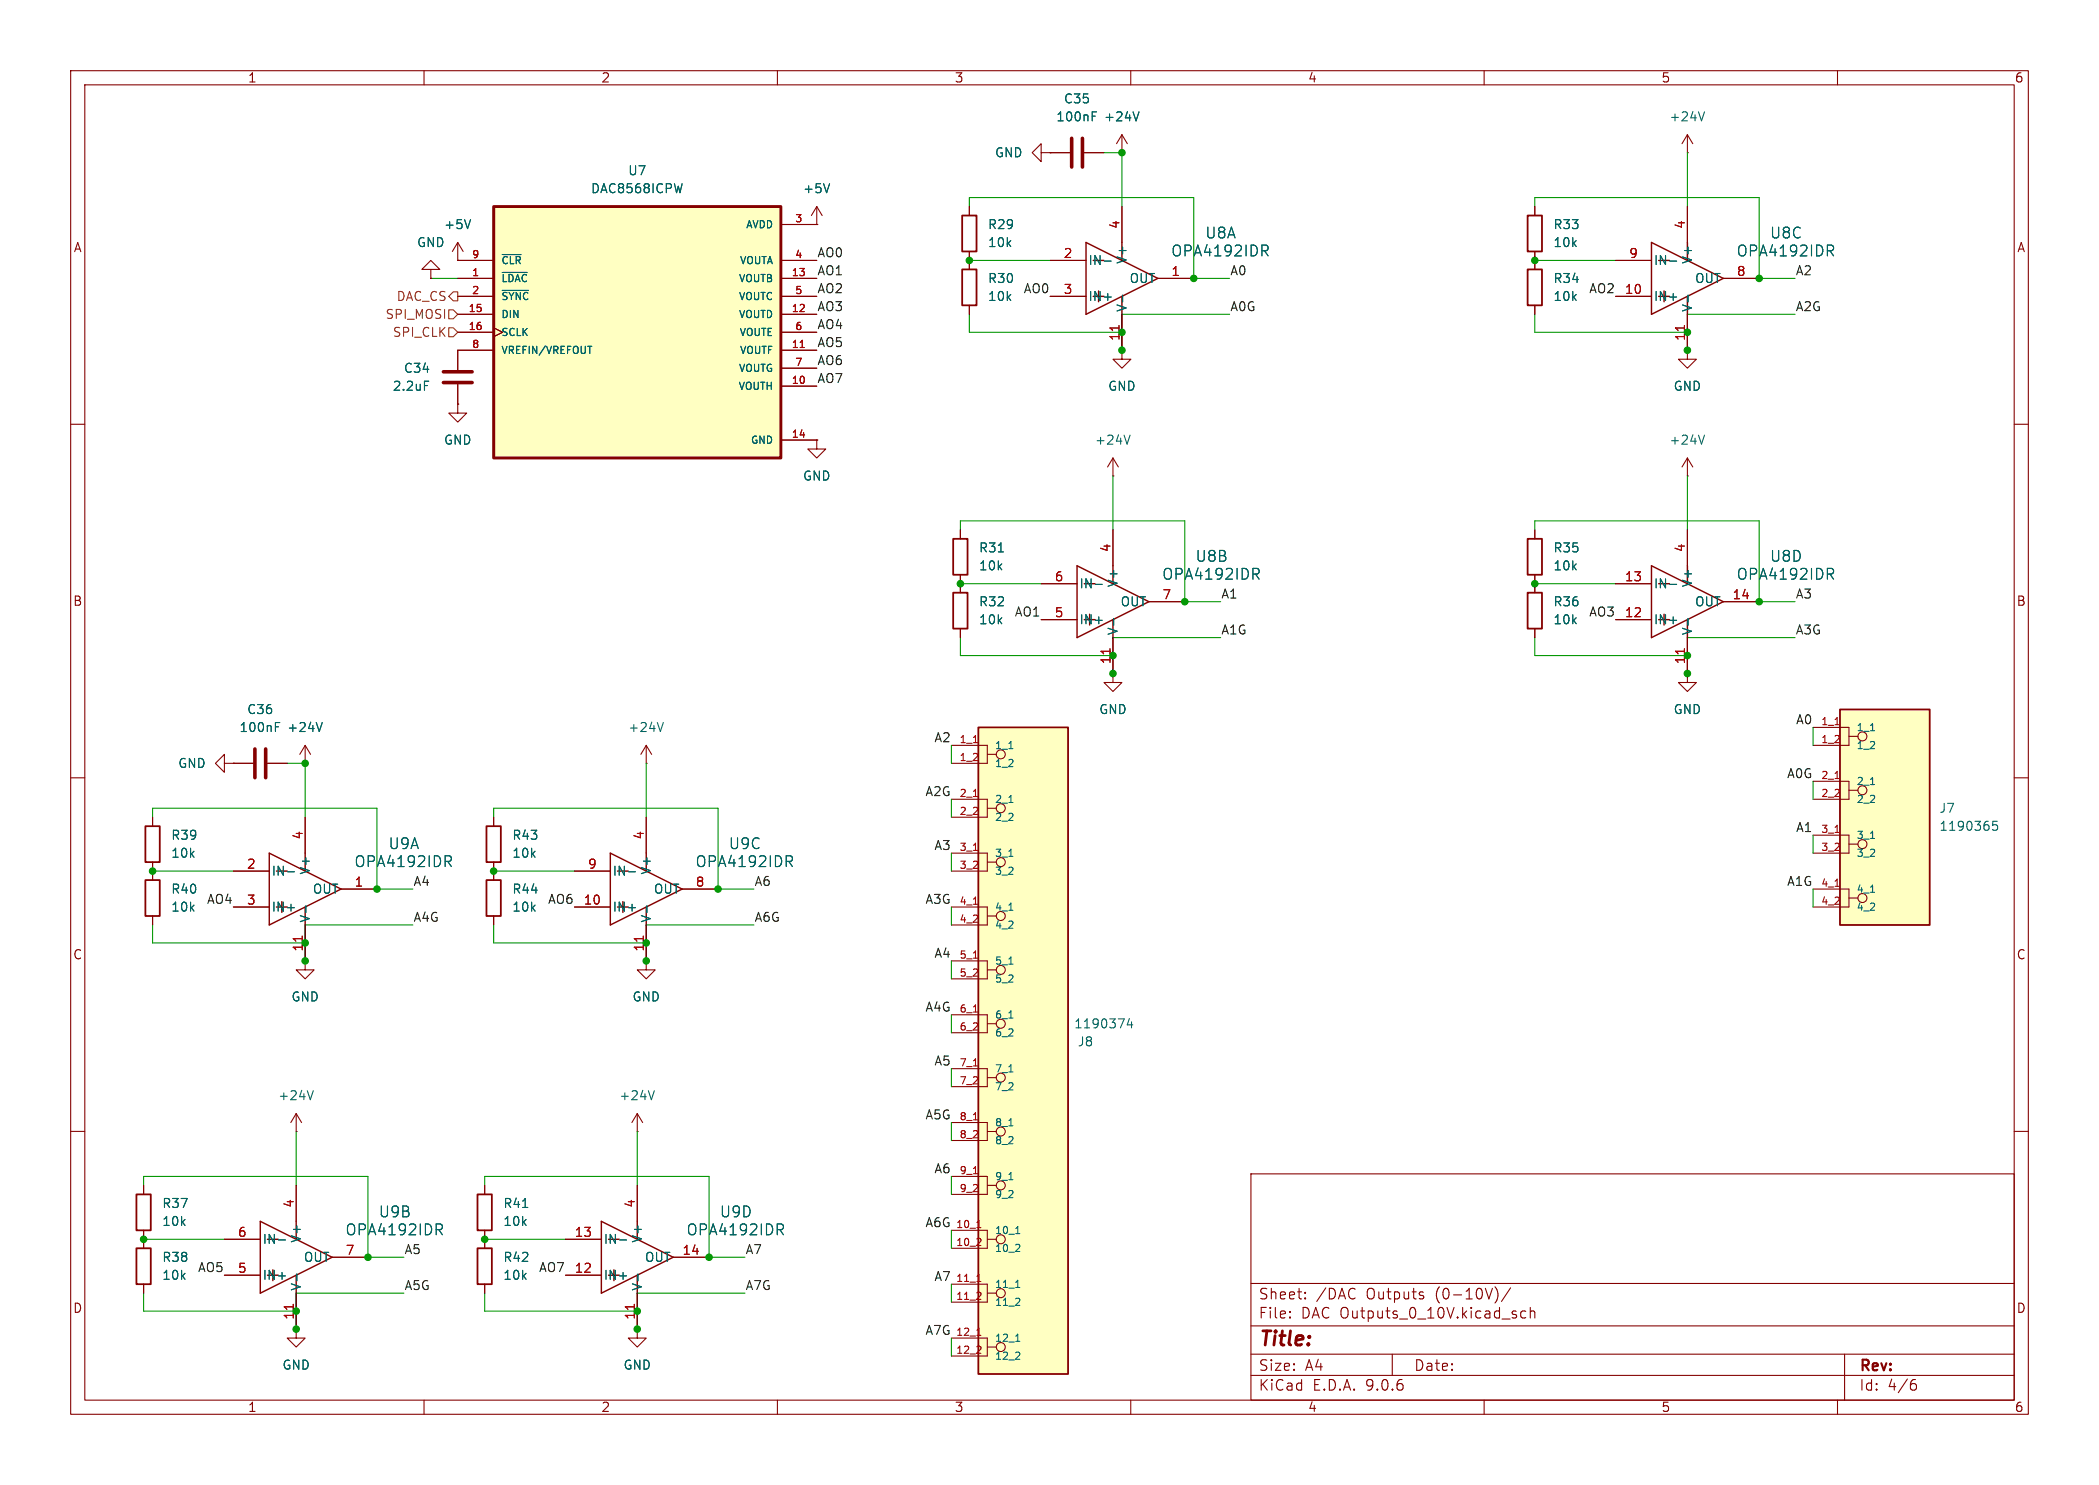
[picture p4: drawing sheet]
<svg xmlns="http://www.w3.org/2000/svg" width="297mm" height="210mm" viewBox="0 0 297 210" stroke-linecap="round" stroke-linejoin="round" font-family="sans-serif">
<g fill="none" stroke="#840000" stroke-width=".15">
<path d="M10 10h277v190h-277zM12 12h273v186h-273zM60 10v2M110 10v2M158.7 19.1l-.7 1.2M158.7 19.1l.8 1.2M158.7 19.1v2.5M160 10v2M210 10v2M260 10v2M115.6 31.8h.1M115.6 29.2l-.8 1.3"/>
<path d="M115.6 29.2l.7 1.3M115.6 29.2v2.6M147.3 21.6v-1.3l-1.3 1.3 1.3 1.3v-1.3h1.3M148.6 21.6h.1M148.6 21.6h2.8M148.6 36.8h5.1M153.4 21.6h2.8M158.7 21.6h.1M158.7 29.2v5.1M163.8 39.4h5.1M148.6 41.9h5.1M158.7 44.5v5"/>
<path d="M238.8 49.5v1.3h1.2l-1.2 1.3-1.3-1.3h1.3M238.8 49.5h.1M10 60h2M238.8 67.3h.1M238.8 64.8l-.8 1.2M238.8 64.8l.7 1.2M238.8 64.8v2.5M285 60h2M10 110h2M285 110h2M10 160h2M20.3 175.3v1.2"/>
<path d="M68.6 175.3v1.2M177 166h108v32h-108zM285 160h2M20.3 181.6v1.3M41.9 188v1.2h1.3l-1.3 1.3-1.3-1.3h1.3M41.9 188h.1M60 198v2M68.6 181.6v1.3M110 198v2M160 198v2M177 194.5h108M177 191.5h108"/>
<path d="M177 187.5h108M177 181.5h108M182.5 186.3h.1l-.1 .1M182.5 186.3v.1M182.5 185.5v.1M182.5 185.5h.1l-.1 .1M184.7 183.6v.1M184.7 183.6h-.1l.1 .1M184.7 182.8v.1M184.7 182.8h-.1l.1 .1M197 191.5v3M201.2 183.2l.3 .2-.1 .2-.2 .1"/>
<path d="M201.2 182.7l.2 .1M210 198v2M211.5 182a1.72 1.72 0 0 1 0 2.3M213.7 182.1l-1.2 2M215.9 185.5l-.4-.1-.3 .3v.4l.1 .2 .2 .1 .4-.1M216.5 185.5a.37 .37 0 0 1 .7 .1v.8M216.5 184.9v1.5M260 198v2M261 191.5v6.5M270.6 195.7h.4l.2 .3-.1 .5-.2 .1h-.3M271 195.1l-.4 .1"/>
</g>
<path d="M19.3 176.5h2v5.1h-2zM67.6 176.5h2v5.1h-2z" fill="none" stroke="#840000" stroke-width=".25"/>
<path d="M151.6 19.6v4M153.2 19.6v4" fill="none" stroke="#840000" stroke-width=".51"/>
<path d="M154.5 16.4h.5M154.5 15.8h.7M161.2 15.8l-.5 1.3M117.4 26l-.4 1.2M156.3 36.9h.9M178.9 35.5l.5 .7M179.1 34.7a.41 .41 0 0 1 .3 .4 .41 .41 0 0 1-.3 .4M158.8 41.7v1M241.2 61.5l-.4 1.3" fill="none" stroke="#006464" stroke-width=".15"/>
<path d="M153.7 34.3l10.1 5.1-10.1 5.1zM158.7 34.3v2.5" fill="none" stroke="#840000" stroke-width=".2"/>
<path d="M158.3 46v.7" fill="none" stroke="#a90000" stroke-width=".15"/>
<path d="M69.8 29.2h40.7v35.6h-40.7z" fill="#ffffc2"/>
<path d="M69.8 29.2h40.7v35.6h-40.7z" fill="none" stroke="#840000" stroke-width=".41"/>
<g fill="none" stroke="#840000" stroke-width=".15">
<path d="M238.8 19.1l-.8 1.2M238.8 19.1l.7 1.2M238.8 19.1v2.5M61 38.1h1.2l-1.2-1.3-1.3 1.3h1.3v1.3M61 39.4h.1M64.8 36.8h.1M64.8 36.8h5M64.8 39.4h5M64.8 34.3l-.8 1.3M64.8 34.3l.7 1.3M64.8 34.3v2.5M110.5 36.8h5.1"/>
<path d="M110.5 39.4h5.1M110.5 31.8h5.1M137.2 29.2v1.3M137.2 35.6v2.5M217.2 36.8v1.3M228.6 36.8h5.1M238.8 21.6h.1M238.8 29.2v5.1M243.8 39.4h5.1M64.8 57.2v1.2h1.2l-1.2 1.3-1.3-1.3h1.3M64.8 57.2h.1M64.8 41.9h5"/>
<path d="M64.8 44.5h5M64.8 47h5M64.8 54.4v2.8M69.8 46.4l1.3 .6-1.3 .6M69.8 49.5h-5v2.8M110.5 41.9h5.1M110.5 44.5h5.1M110.5 47h5.1M110.5 49.5h5.1M110.5 52.1h5.1M110.5 54.6h5.1M137.2 43.2v1.3"/>
<path d="M158.7 49.5v1.3h1.3l-1.3 1.3-1.2-1.3h1.2M158.7 49.5h.1M217.2 43.2v1.3M228.6 41.9h5.1M238.8 44.5v5M110.5 62.2h5.1M115.6 62.2v1.3h1.2l-1.2 1.3-1.3-1.3h1.3M115.6 62.2h.1M135.9 74.9v1.3M157.5 67.3h.1M157.5 64.8l-.8 1.2M157.5 64.8l.7 1.2"/>
<path d="M157.5 64.8v2.5M217.2 74.9v1.3M135.9 81.3v1.3M217.2 81.3v2.5M217.2 88.9v1.3M69.8 115.6v1.2M91.4 108h.1M91.4 105.4v2.6M91.4 115.6v5.1M91.4 105.4l-.7 1.3M91.4 105.4l.8 1.3M69.8 121.9v2.6"/>
<path d="M69.8 129.5v1.3M81.3 123.2h5.1M81.3 128.3h5.1M91.4 135.9v1.3h1.3l-1.3 1.2-1.2-1.2h1.2M91.4 135.9h.1M91.4 130.8v5.1M96.5 125.7h5.1M90.2 157.5v2.5M90.2 157.5l-.8 1.3M90.2 157.5l.7 1.3M68.6 167.6v1.3M68.6 174v1.3"/>
<path d="M80 175.3h5.1M90.2 160h.1M90.2 167.6v5.1M95.2 177.8h5.1M80 180.3h5.1M90.2 182.9v5.1"/>
</g>
<g fill="none" stroke="#006464" stroke-width=".15">
<path d="M241.2 15.8l-.4 1.3M66.6 31.1l-.4 1.2M71.1 36h2.6M71.1 38.5h3.5M96.5 26l-.3 1.2M236.3 36.9h.9M258.9 35.5l.5 .7M259.2 34.7a.41 .41 0 0 1 .3 .4 .41 .41 0 0 1-.3 .4M60.1 53.9h.6M71.1 41.1h3.7M83.2 49h.5M238.9 41.7v1"/>
<path d="M141.3 78h.7M159.9 61.5l-.4 1.3M93.9 102.2l-.5 1.2M89 123.3h.9M91.5 128.1v1M111.6 121.8l.5 .7M111.8 121a.41 .41 0 0 1 .3 .4 .41 .41 0 0 1-.3 .4M92.6 154.2l-.4 1.3M74 170.8h.7M87.7 175.4h.9M110.3 173.9l.6 .7M110.6 173.1a.41 .41 0 0 1 .3 .4 .41 .41 0 0 1-.3 .4"/>
<path d="M90.3 180.2v.9"/>
</g>
<path d="M113.2 49.1h.6M238.3 46v.7M91 132.4v.7M89.8 184.5v.7" fill="none" stroke="#a90000" stroke-width=".15"/>
<path d="M136.1 30.5h2.1v5.1h-2.1zM136.1 38.1h2.1v5.1h-2.1zM216.2 38.1h2v5.1h-2zM134.9 76.2h2v5.1h-2zM216.2 76.2h2v5.1h-2zM216.2 83.8h2v5.1h-2zM68.8 116.8h2.1v5.1h-2.1zM68.8 124.5h2.1v5h-2.1zM67.6 168.9h2v5.1h-2z" fill="none" stroke="#840000" stroke-width=".25"/>
<path d="M233.7 34.3l10.1 5.1-10.1 5.1zM238.8 34.3v2.5M86.4 120.7l10.1 5-10.1 5.1zM91.4 120.7v2.5M85.1 172.7l10.1 5.1-10.1 5.1zM90.2 172.7v2.6" fill="none" stroke="#840000" stroke-width=".2"/>
<path d="M62.7 52.6h4.1M62.7 54.1h4.1" fill="none" stroke="#840000" stroke-width=".51"/>
<path d="M260.3 100.3h12.7v30.5h-12.7z" fill="#ffffc2"/>
<path d="M216.2 30.5h2v5.1h-2zM134.9 83.8h2v5.1h-2zM260.3 100.3h12.7v30.5h-12.7z" fill="none" stroke="#840000" stroke-width=".25"/>
<g fill="none" stroke="#840000" stroke-width=".15">
<path d="M217.2 29.2v1.3M217.2 35.6v1.2M135.9 82.6v1.2M135.9 88.9v1.3M256.5 102.9h5.1v2.5h-5.1M256.5 110.5h5.1v2.5h-5.1M256.5 118.1h5.1v2.6h-5.1M261.6 104.1h1.3M261.6 111.8h1.3M261.6 119.4h1.3M256.5 125.7h5.1v2.6h-5.1M261.6 127h1.3"/>
<path d="M90.2 188v1.2h1.2l-1.2 1.3-1.3-1.3h1.3M90.2 188h.1"/>
<circle cx="263.5" cy="111.8" r=".63"/>
<circle cx="263.5" cy="104.1" r=".63"/>
<circle cx="263.5" cy="119.4" r=".63"/>
<circle cx="263.5" cy="127" r=".63"/>
</g>
<path d="M264.7 103.3h.6M264.7 111h.6M264.7 118.6h.6M282.6 116.1h-.6l-.1 .7 .2-.2 .4 .1 .2 .2-.1 .4-.2 .1h-.3l-.2-.1M264.7 126.2h.6" fill="none" stroke="#006464" stroke-width=".15"/>
<path d="M259.7 102.5h.5M259.7 110.1h.5M259.7 117.7h.5M259.7 125.3h.5" fill="none" stroke="#a90000" stroke-width=".15"/>
<path d="M138.4 102.9h12.7v91.4h-12.7z" fill="#ffffc2"/>
<path d="M20.6 116.8h2v5.1h-2zM138.4 102.9h12.7v91.4h-12.7zM20.6 124.5h2v5h-2zM19.3 168.9h2v5.1h-2z" fill="none" stroke="#840000" stroke-width=".25"/>
<g fill="none" stroke="#840000" stroke-width=".15">
<path d="M61 39.4h.1M64.8 36.8h.1M64.8 36.8h5M64.8 39.4h5M110.5 36.8h5.1M110.5 39.4h5.1M110.5 31.8h5.1M115.6 31.8h.1M137.2 29.2v1.3M137.2 35.6v2.5M148.6 21.6h.1M148.6 21.6h2.8"/>
<path d="M148.6 36.8h5.1M153.4 21.6h2.8M158.7 21.6h.1M158.7 29.2v5.1M163.8 39.4h5.1M217.2 29.2v1.3M217.2 35.6v2.5M228.6 36.8h5.1M238.8 29.2v5.1M243.8 39.4h5.1M64.8 57.2h.1M64.8 41.9h5"/>
<path d="M64.8 44.5h5M64.8 47h5M64.8 54.4v2.8M69.8 46.4l1.3 .6-1.3 .6M69.8 49.5h-5v2.8M110.5 41.9h5.1M110.5 44.5h5.1M110.5 47h5.1M110.5 49.5h5.1M110.5 52.1h5.1M110.5 54.6h5.1M137.2 43.2v1.3"/>
<path d="M148.6 41.9h5.1M158.7 49.5h.1M158.7 44.5v5M217.2 43.2v1.3M228.6 41.9h5.1M238.8 49.5h.1M238.8 44.5v5M110.5 62.2h5.1M115.6 62.2h.1M135.9 74.9v1.3M157.5 74.9v5.1M217.2 74.9v1.3"/>
<path d="M238.8 74.9v5.1M135.9 81.3v2.5M135.9 88.9v1.3M147.3 82.6h5.1M147.3 87.6h5.1M157.5 95.3v1.2h1.2l-1.2 1.3-1.3-1.3h1.3M157.5 95.3h.1M157.5 90.2v5.1M162.6 85.1h5M217.2 81.3v2.5M217.2 88.9v1.3M228.6 82.6h5.1"/>
<path d="M228.6 87.6h5.1M238.8 95.3v1.2h1.2l-1.2 1.3-1.3-1.3h1.3M238.8 95.3h.1M238.8 90.2v5.1M243.8 85.1h5.1M21.6 115.6v1.2M31.7 108v-1.3l-1.2 1.3 1.2 1.2v-1.2h1.3M33 108h.1M33 108h2.8M37.8 108h2.8M43.2 108h.1M43.2 105.4l-.8 1.3"/>
<path d="M43.2 105.4l.7 1.3M43.2 105.4v2.6M43.2 115.6v5.1M69.8 115.6v1.2M91.4 115.6v5.1M134.6 105.4h5.1v2.6h-5.1M134.6 113h5.1v2.6h-5.1M139.7 106.7h1.3M139.7 114.3h1.3M21.6 121.9v2.6M21.6 129.5v1.3M33 123.2h5.1"/>
<path d="M33 128.3h5.1M43.2 135.9v1.3h1.2l-1.2 1.2-1.3-1.2h1.3M43.2 135.9h.1M43.2 130.8v5.1M48.3 125.7h5M69.8 121.9v2.6M69.8 129.5v1.3M81.3 123.2h5.1M81.3 128.3h5.1M91.4 135.9h.1M91.4 130.8v5.1M96.5 125.7h5.1"/>
<path d="M134.6 120.7h5.1v2.5h-5.1M134.6 128.3h5.1v2.5h-5.1M134.6 135.9h5.1v2.5h-5.1M139.7 121.9h1.3M139.7 129.5h1.3M139.7 137.2h1.3M41.9 157.5v2.5M41.9 157.5l-.8 1.3M41.9 157.5l.8 1.3M134.6 143.5h5.1v2.6h-5.1M134.6 151.1h5.1v2.6h-5.1M134.6 158.8h5.1v2.5h-5.1"/>
<path d="M139.7 144.8h1.3M139.7 152.4h1.3M20.3 167.6v1.3M20.3 174v2.5M31.7 175.3h5.1M41.9 160h.1M41.9 167.6v5.1M47 177.8h5.1M68.6 167.6v1.3M68.6 174v2.5M80 175.3h5.1M90.2 167.6v5.1"/>
<path d="M95.2 177.8h5.1M134.6 166.4h5.1v2.5h-5.1M134.6 174h5.1v2.5h-5.1M139.7 160h1.3M139.7 167.6h1.3M139.7 175.3h1.3M20.3 181.6v1.3M31.7 180.3h5.1M41.9 188h.1M41.9 182.9v5.1M68.6 181.6v1.3M80 180.3h5.1"/>
<path d="M90.2 188h.1M90.2 182.9v5.1M134.6 181.6h5.1v2.6h-5.1M134.6 189.2h5.1v2.6h-5.1M139.7 182.9h1.3M139.7 190.5h1.3"/>
<circle cx="141.6" cy="114.3" r=".63"/>
<circle cx="141.6" cy="106.7" r=".63"/>
<circle cx="141.6" cy="121.9" r=".63"/>
<circle cx="141.6" cy="137.2" r=".63"/>
<circle cx="141.6" cy="129.5" r=".63"/>
<circle cx="141.6" cy="152.4" r=".63"/>
<circle cx="141.6" cy="144.8" r=".63"/>
<circle cx="141.6" cy="167.6" r=".63"/>
<circle cx="141.6" cy="175.3" r=".63"/>
<circle cx="141.6" cy="160" r=".63"/>
<circle cx="141.6" cy="182.9" r=".63"/>
<circle cx="141.6" cy="190.5" r=".63"/>
</g>
<g fill="none" stroke="#006464" stroke-width=".15">
<path d="M154.5 16.4h.5M154.5 15.8h.7M161.2 15.8l-.5 1.3M66.6 31.1l-.4 1.2M71.1 36h2.6M71.1 38.5h3.5M96.5 26l-.3 1.2M117.4 26l-.4 1.2M156.3 36.9h.9M178.9 35.5l.5 .7M179.1 34.7a.41 .41 0 0 1 .3 .4 .41 .41 0 0 1-.3 .4M236.3 36.9h.9"/>
<path d="M258.9 35.5l.5 .7M259.2 34.7a.41 .41 0 0 1 .3 .4 .41 .41 0 0 1-.3 .4M60.1 53.9h.6M71.1 41.1h3.7M83.2 49h.5M158.8 41.7v1M238.9 41.7v1M141.3 78h.7M155 82.6h1M157.6 87.5v.9M177.7 81.2l.5 .7M177.9 80.4a.41 .41 0 0 1 .3 .4 .41 .41 0 0 1-.3 .4"/>
<path d="M236.3 82.6h.9M238.9 87.5v.9M258.9 81.2l.5 .7M259.2 80.4a.41 .41 0 0 1 .3 .4 .41 .41 0 0 1-.3 .4M39 102.8h.4M39 102.2h.6M45.6 102.2l-.4 1.2M142.8 105.9h.5M142.8 113.5h.5M40.7 123.3h1M43.3 128.1v1M63.4 121.8l.5 .7"/>
<path d="M63.6 121a.41 .41 0 0 1 .3 .4 .41 .41 0 0 1-.3 .4M89 123.3h.9M91.5 128.1v1M111.6 121.8l.5 .7M111.8 121a.41 .41 0 0 1 .3 .4 .41 .41 0 0 1-.3 .4M142.8 121.1h.5M142.8 128.7h.5M142.8 136.4h.5M44.3 154.2l-.4 1.3M142.8 144h.5M142.8 151.6h.5M142.8 159.2h.5"/>
<path d="M159.8 144l-.3 .9h.8M160.1 144.5v.9M39.4 175.4h1M62.1 173.9l.5 .7M62.3 173.1a.41 .41 0 0 1 .3 .4 .41 .41 0 0 1-.3 .4M74 170.8h.7M87.7 175.4h.9M110.3 173.9l.6 .7M110.6 173.1a.41 .41 0 0 1 .3 .4 .41 .41 0 0 1-.3 .4M142.8 166.8h.5M143.7 177h.6M143.7 174.5h.6"/>
<path d="M144.3 176.1v.3M42 180.2v.9M90.3 180.2v.9M143.7 184.6h.6M143.7 192.2h.6M143.7 182.1h.6M143.7 189.7h.6M144.3 183.7v.3M144.3 191.3v.4"/>
</g>
<g fill="none" stroke="#a90000" stroke-width=".15">
<path d="M113.2 49.1h.6M158.3 46v.7M238.3 46v.7M157.1 91.7v.8M238.3 91.7v.8M137.7 105h.6M137.7 112.6h.6M42.8 132.4v.7M91 132.4v.7M137.7 120.3h.6M137.7 127.9h.6M137.7 135.5h.6"/>
<path d="M137.7 143.1h.6M137.7 150.7h.6M137.7 158.4h.6M137.7 166h.6M138.2 176.1h.6M138.2 173.6h.6M138.8 175.2v.4M41.5 184.5v.7M89.8 184.5v.7M138.2 183.8h.6M138.2 191.4h.6M138.2 181.2h.6"/>
<path d="M138.2 188.8h.6M138.8 182.8v.4M138.8 190.5v.3"/>
</g>
<path d="M36.1 105.9v4.1M37.6 105.9v4.1" fill="none" stroke="#840000" stroke-width=".51"/>
<path d="M152.4 80l10.2 5.1-10.2 5.1zM157.5 80v2.6M233.7 80l10.1 5.1-10.1 5.1zM238.8 80v2.6M38.1 120.7l10.2 5-10.2 5.1zM43.2 120.7v2.5M36.8 172.7l10.2 5.1-10.2 5.1zM41.9 172.7v2.6" fill="none" stroke="#840000" stroke-width=".2"/>
<path d="M63.5 46.4h.6l.7 .6-.7 .6h-.6zM63.5 43.8h.6l.7 .7-.7 .6h-.6zM64.1 41.3h.7v1.2h-.7l-.6-.6z" fill="none" stroke="#725600" stroke-width=".15"/>
<g fill="none" stroke="#009600" stroke-width=".15">
<path d="M61 39.4h3.8M137.2 36.8h11.4M137.2 29.2v-1.3h31.7v11.5h5.1M156.2 21.6h2.5v7.6M217.2 36.8h11.4M217.2 29.2v-1.3h31.7v11.5h5.1M238.8 21.6v7.6M137.2 44.5v2.5h21.5M174 44.5h-15.3v5M217.2 44.5v2.5h21.6M254 44.5h-15.2v5M135.9 74.9v-1.2h31.7v11.4h5.1"/>
<path d="M157.5 67.3v7.6M217.2 74.9v-1.2h31.7v11.4h5.1M238.8 67.3v7.6M135.9 90.2v2.5h21.6M135.9 82.6h11.4M172.7 90.2h-15.2v5.1M217.2 82.6h11.4M217.2 90.2v2.5h21.6M254 90.2h-15.2v5.1M21.6 115.6v-1.3h31.7v11.4h5.1M40.6 108h2.6v7.6M69.8 115.6v-1.3h31.8v11.4h5.1"/>
<path d="M91.4 108v7.6M134.6 105.4v2.6M134.6 113v2.6M256.5 102.9v2.5M256.5 110.5v2.5M256.5 118.1v2.6M21.6 130.8v2.6h21.6M21.6 123.2h11.4M58.4 130.8h-15.2v5.1M69.8 123.2h11.5M69.8 130.8v2.6h21.6M106.7 130.8h-15.3v5.1"/>
<path d="M134.6 120.7v2.5M134.6 128.3v2.5M134.6 135.9v2.5M256.5 125.7v2.6M134.6 143.5v2.6M134.6 151.1v2.6M134.6 158.8v2.5M20.3 167.6v-1.2h31.8v11.4h5M20.3 175.3h11.4M41.9 160v7.6M68.6 167.6v-1.2h31.7v11.4h5.1M68.6 175.3h11.4"/>
<path d="M90.2 160v7.6M134.6 166.4v2.5M134.6 174v2.5M20.3 182.9v2.5h21.6M57.1 182.9h-15.2v5.1M68.6 182.9v2.5h21.6M105.4 182.9h-15.2v5.1M134.6 181.6v2.6M134.6 189.2v2.6"/>
</g>
<g fill="#009600" stroke="#009600" stroke-width=".15">
<circle cx="158.7" cy="21.6" r=".46"/>
<circle cx="217.2" cy="82.6" r=".46"/>
<circle cx="248.9" cy="85.1" r=".46"/>
<circle cx="238.8" cy="95.3" r=".46"/>
<circle cx="238.8" cy="92.7" r=".46"/>
<circle cx="168.9" cy="39.4" r=".46"/>
<circle cx="137.2" cy="36.8" r=".46"/>
<circle cx="158.7" cy="47" r=".46"/>
<circle cx="158.7" cy="49.5" r=".46"/>
<circle cx="135.9" cy="82.6" r=".46"/>
<circle cx="167.6" cy="85.1" r=".46"/>
<circle cx="157.5" cy="95.3" r=".46"/>
<circle cx="157.5" cy="92.7" r=".46"/>
<circle cx="248.9" cy="39.4" r=".46"/>
<circle cx="238.8" cy="47" r=".46"/>
<circle cx="238.8" cy="49.5" r=".46"/>
<circle cx="217.2" cy="36.8" r=".46"/>
<circle cx="43.2" cy="135.9" r=".46"/>
<circle cx="43.2" cy="133.4" r=".46"/>
<circle cx="21.6" cy="123.2" r=".46"/>
<circle cx="43.2" cy="108" r=".46"/>
<circle cx="53.3" cy="125.7" r=".46"/>
<circle cx="52.1" cy="177.8" r=".46"/>
<circle cx="20.3" cy="175.3" r=".46"/>
<circle cx="41.9" cy="185.4" r=".46"/>
<circle cx="41.9" cy="188" r=".46"/>
<circle cx="68.6" cy="175.3" r=".46"/>
<circle cx="90.2" cy="185.4" r=".46"/>
<circle cx="90.2" cy="188" r=".46"/>
<circle cx="100.3" cy="177.8" r=".46"/>
<circle cx="91.4" cy="135.9" r=".46"/>
<circle cx="91.4" cy="133.4" r=".46"/>
<circle cx="69.8" cy="123.2" r=".46"/>
<circle cx="101.6" cy="125.7" r=".46"/>
</g>
<text font-size="2.8" fill="#840000" x="178" y="190.9">Title:</text>
<g font-size="2.1" fill="#006464">
<text x="170.5" y="33.9">U8A</text>
<text x="250.4" y="33.9">U8C</text>
<text x="165.6" y="36.5">OPA4192IDR</text>
<text x="245.7" y="36.5">OPA4192IDR</text>
<text x="164.4" y="82.2">OPA4192IDR</text>
<text x="169.1" y="79.7">U8B</text>
<text x="245.7" y="82.2">OPA4192IDR</text>
<text x="250.4" y="79.7">U8D</text>
<text x="50.1" y="122.8">OPA4192IDR</text>
<text x="54.9" y="120.3">U9A</text>
<text x="98.3" y="122.8">OPA4192IDR</text>
<text x="103" y="120.3">U9C</text>
<text x="53.5" y="172.4">U9B</text>
<text x="101.8" y="172.4">U9D</text>
<text x="48.8" y="174.9">OPA4192IDR</text>
<text x="97.1" y="174.9">OPA4192IDR</text>
</g>
<g font-size="2.1" fill="#840000">
<text x="178" y="184">Sheet:</text>
<text x="186.2" y="184">/DAC</text>
<text x="193.4" y="184">Outputs</text>
<text x="203.3" y="184">(0-10V)/</text>
<text x="178" y="186.7">File:</text>
<text x="184.1" y="186.7">DAC Outputs_0_10V.kicad_sch</text>
<text x="178" y="196.9">KiCad</text>
<text x="178" y="194.1">Size:</text>
<text x="184.7" y="194.1">A4</text>
<text x="185.7" y="196.9">E.D.A.</text>
<text x="193.3" y="196.9">9.0.6</text>
<text x="200" y="194.1">Date:</text>
<text x="263" y="194.3">Rev:</text>
<text x="263" y="196.9">Id:</text>
<text x="267.1" y="196.9">4/6</text>
</g>
<g font-size="1.8" fill="#840000">
<text x="35" y="11.9">1</text>
<text x="85" y="11.9">2</text>
<text x="135" y="11.9">3</text>
<text x="185" y="11.9">4</text>
<text x="235" y="11.9">5</text>
<text x="285" y="11.9">6</text>
<text x="10.3" y="35.9">A</text>
<text x="285.3" y="35.9">A</text>
<text x="10.3" y="85.9">B</text>
<text x="285.3" y="85.9">B</text>
<text x="10.3" y="135.9">C</text>
<text x="285.3" y="135.9">C</text>
<text x="10.3" y="185.9">D</text>
<text x="285.3" y="185.9">D</text>
<text x="35" y="199.9">1</text>
<text x="85" y="199.9">2</text>
<text x="135" y="199.9">3</text>
<text x="185" y="199.9">4</text>
<text x="235" y="199.9">5</text>
<text x="285" y="199.9">6</text>
</g>
<g font-size="1.8" fill="#006464">
<text x="149.4" y="17.4">100nF</text>
<text x="150.5" y="14.8">C35</text>
<text x="156.1" y="17.4">+24V</text>
<text x="236.1" y="17.4">+24V</text>
<text x="140.7" y="22.5">GND</text>
<text x="83.5" y="27.5">DAC8568ICPW</text>
<text x="88.8" y="25">U7</text>
<text x="113.5" y="27.5">+5V</text>
<text x="58.9" y="35.2">GND</text>
<text x="62.7" y="32.6">+5V</text>
<text x="139.7" y="35.2">10k</text>
<text x="139.7" y="32.6">R29</text>
<text x="219.7" y="35.2">10k</text>
<text x="219.7" y="32.6">R33</text>
<text x="139.7" y="40.2">R30</text>
<text x="153.9" y="37.7">IN-</text>
<text x="159.6" y="37.4" transform="rotate(-90 159.6 37.4)">V+</text>
<text x="159.7" y="40.2">OUT</text>
<text x="219.7" y="40.2">R34</text>
<text x="233.9" y="37.7">IN-</text>
<text x="239.6" y="37.4" transform="rotate(-90 239.6 37.4)">V+</text>
<text x="239.8" y="40.2">OUT</text>
<text x="139.7" y="42.8">10k</text>
<text x="153.9" y="42.8">IN+</text>
<text x="159.6" y="44.2" transform="rotate(-90 159.6 44.2)">V-</text>
<text x="219.7" y="42.8">10k</text>
<text x="233.9" y="42.8">IN+</text>
<text x="239.6" y="44.2" transform="rotate(-90 239.6 44.2)">V-</text>
<text x="57.1" y="52.9">C34</text>
<text x="55.5" y="55.5">2.2uF</text>
<text x="156.7" y="55.5">GND</text>
<text x="236.7" y="55.5">GND</text>
<text x="62.7" y="63.1">GND</text>
<text x="154.8" y="63.1">+24V</text>
<text x="236.1" y="63.1">+24V</text>
<text x="113.5" y="68.2">GND</text>
<text x="138.4" y="80.9">10k</text>
<text x="138.4" y="78.3">R31</text>
<text x="152.7" y="83.4">IN-</text>
<text x="158.3" y="83.1" transform="rotate(-90 158.3 83.1)">V+</text>
<text x="219.7" y="80.9">10k</text>
<text x="219.7" y="78.3">R35</text>
<text x="233.9" y="83.4">IN-</text>
<text x="239.6" y="83.1" transform="rotate(-90 239.6 83.1)">V+</text>
<text x="138.4" y="88.5">10k</text>
<text x="138.4" y="86">R32</text>
<text x="152.7" y="88.5">IN+</text>
<text x="158.3" y="89.9" transform="rotate(-90 158.3 89.9)">V-</text>
<text x="158.5" y="86">OUT</text>
<text x="219.7" y="88.5">10k</text>
<text x="219.7" y="86">R36</text>
<text x="233.9" y="88.5">IN+</text>
<text x="239.6" y="89.9" transform="rotate(-90 239.6 89.9)">V-</text>
<text x="239.8" y="86">OUT</text>
<text x="34.9" y="101.2">C36</text>
<text x="155.4" y="101.2">GND</text>
<text x="236.7" y="101.2">GND</text>
<text x="33.8" y="103.7">100nF</text>
<text x="40.5" y="103.7">+24V</text>
<text x="88.8" y="103.7">+24V</text>
<text x="25.1" y="108.8">GND</text>
<text x="24.1" y="119">R39</text>
<text x="72.4" y="119">R43</text>
<text x="274.3" y="115.2">J7</text>
<text x="274.3" y="117.7">1190365</text>
<text x="24.1" y="121.5">10k</text>
<text x="38.4" y="124.1">IN-</text>
<text x="44" y="123.8" transform="rotate(-90 44 123.8)">V+</text>
<text x="72.4" y="121.5">10k</text>
<text x="86.6" y="124.1">IN-</text>
<text x="92.3" y="123.8" transform="rotate(-90 92.3 123.8)">V+</text>
<text x="24.1" y="129.1">10k</text>
<text x="24.1" y="126.6">R40</text>
<text x="38.4" y="129.1">IN+</text>
<text x="44" y="130.6" transform="rotate(-90 44 130.6)">V-</text>
<text x="44.2" y="126.6">OUT</text>
<text x="72.4" y="129.1">10k</text>
<text x="72.4" y="126.6">R44</text>
<text x="86.6" y="129.1">IN+</text>
<text x="92.3" y="130.6" transform="rotate(-90 92.3 130.6)">V-</text>
<text x="92.4" y="126.6">OUT</text>
<text x="41.1" y="141.8">GND</text>
<text x="89.4" y="141.8">GND</text>
<text x="151.9" y="145.6">1190374</text>
<text x="152.4" y="148.2">J8</text>
<text x="39.3" y="155.8">+24V</text>
<text x="87.5" y="155.8">+24V</text>
<text x="22.9" y="173.6">10k</text>
<text x="22.9" y="171">R37</text>
<text x="71.1" y="173.6">10k</text>
<text x="71.1" y="171">R41</text>
<text x="22.9" y="178.7">R38</text>
<text x="37.1" y="176.1">IN-</text>
<text x="42.8" y="175.8" transform="rotate(-90 42.8 175.8)">V+</text>
<text x="42.9" y="178.7">OUT</text>
<text x="71.1" y="178.7">R42</text>
<text x="85.3" y="176.1">IN-</text>
<text x="91" y="175.8" transform="rotate(-90 91 175.8)">V+</text>
<text x="91.2" y="178.7">OUT</text>
<text x="22.9" y="181.2">10k</text>
<text x="37.1" y="181.2">IN+</text>
<text x="42.8" y="182.6" transform="rotate(-90 42.8 182.6)">V-</text>
<text x="71.1" y="181.2">10k</text>
<text x="85.3" y="181.2">IN+</text>
<text x="91" y="182.6" transform="rotate(-90 91 182.6)">V-</text>
<text x="39.9" y="193.9">GND</text>
<text x="88.1" y="193.9">GND</text>
</g>
<g font-size="1.8" fill="#a90000">
<text x="158.5" y="32.5" transform="rotate(-90 158.5 32.5)">4</text>
<text x="238.5" y="32.5" transform="rotate(-90 238.5 32.5)">4</text>
<text x="150.4" y="36.6">2</text>
<text x="150.4" y="41.7">3</text>
<text x="165.7" y="39.1">1</text>
<text x="229.8" y="41.7">10</text>
<text x="230.4" y="36.6">9</text>
<text x="245.7" y="39.1">8</text>
<text x="158.5" y="48.3" transform="rotate(-90 158.5 48.3)">11</text>
<text x="238.5" y="48.3" transform="rotate(-90 238.5 48.3)">11</text>
<text x="149.2" y="82.3">6</text>
<text x="157.2" y="78.2" transform="rotate(-90 157.2 78.2)">4</text>
<text x="229.8" y="82.3">13</text>
<text x="238.5" y="78.2" transform="rotate(-90 238.5 78.2)">4</text>
<text x="149.2" y="87.4">5</text>
<text x="164.4" y="84.8">7</text>
<text x="229.8" y="87.4">12</text>
<text x="245.1" y="84.8">14</text>
<text x="157.2" y="94" transform="rotate(-90 157.2 94)">11</text>
<text x="238.5" y="94" transform="rotate(-90 238.5 94)">11</text>
<text x="42.9" y="118.8" transform="rotate(-90 42.9 118.8)">4</text>
<text x="91.2" y="118.8" transform="rotate(-90 91.2 118.8)">4</text>
<text x="34.9" y="122.9">2</text>
<text x="50.1" y="125.5">1</text>
<text x="83.1" y="122.9">9</text>
<text x="98.4" y="125.5">8</text>
<text x="34.9" y="128">3</text>
<text x="82.5" y="128">10</text>
<text x="42.9" y="134.7" transform="rotate(-90 42.9 134.7)">11</text>
<text x="91.2" y="134.7" transform="rotate(-90 91.2 134.7)">11</text>
<text x="41.7" y="170.9" transform="rotate(-90 41.7 170.9)">4</text>
<text x="89.9" y="170.9" transform="rotate(-90 89.9 170.9)">4</text>
<text x="33.6" y="175">6</text>
<text x="48.8" y="177.5">7</text>
<text x="81.2" y="175">13</text>
<text x="96.5" y="177.5">14</text>
<text x="33.6" y="180.1">5</text>
<text x="81.2" y="180.1">12</text>
<text x="41.7" y="186.7" transform="rotate(-90 41.7 186.7)">11</text>
<text x="89.9" y="186.7" transform="rotate(-90 89.9 186.7)">11</text>
</g>
<g font-size="1.8" fill="#0f0f0f">
<text x="115.6" y="36.5">AO0</text>
<text x="115.6" y="39">AO1</text>
<text x="115.6" y="41.6">AO2</text>
<text x="144.8" y="41.6">AO0</text>
<text x="174" y="39">A0</text>
<text x="224.8" y="41.6">AO2</text>
<text x="254" y="39">A2</text>
<text x="115.6" y="44.1">AO3</text>
<text x="115.6" y="46.6">AO4</text>
<text x="174" y="44.1">A0G</text>
<text x="254" y="44.1">A2G</text>
<text x="115.6" y="51.7">AO6</text>
<text x="115.6" y="49.2">AO5</text>
<text x="115.6" y="54.3">AO7</text>
<text x="143.5" y="87.3">AO1</text>
<text x="172.7" y="89.8">A1G</text>
<text x="172.7" y="84.7">A1</text>
<text x="224.8" y="87.3">AO3</text>
<text x="254" y="84.7">A3</text>
<text x="254" y="89.8">A3G</text>
<text x="132.1" y="105.1">A2</text>
<text x="254" y="102.5">A0</text>
<text x="130.8" y="112.7">A2G</text>
<text x="252.8" y="110.1">A0G</text>
<text x="254" y="117.8">A1</text>
<text x="58.4" y="125.4">A4</text>
<text x="106.7" y="125.4">A6</text>
<text x="132.1" y="120.3">A3</text>
<text x="252.8" y="125.4">A1G</text>
<text x="29.2" y="127.9">AO4</text>
<text x="58.4" y="130.5">A4G</text>
<text x="77.4" y="127.9">AO6</text>
<text x="106.7" y="130.5">A6G</text>
<text x="130.8" y="127.9">A3G</text>
<text x="132.1" y="135.5">A4</text>
<text x="130.8" y="143.2">A4G</text>
<text x="132.1" y="150.8">A5</text>
<text x="130.8" y="158.4">A5G</text>
<text x="132.1" y="166">A6</text>
<text x="130.8" y="173.6">A6G</text>
<text x="27.9" y="180">AO5</text>
<text x="57.1" y="177.5">A5</text>
<text x="76.2" y="180">AO7</text>
<text x="105.4" y="177.5">A7</text>
<text x="57.1" y="182.5">A5G</text>
<text x="105.4" y="182.5">A7G</text>
<text x="132.1" y="181.3">A7</text>
<text x="130.8" y="188.9">A7G</text>
</g>
<g font-size="1.8" fill="#725600">
<text x="54.5" y="45.3">SPI_MOSI</text>
<text x="55.5" y="47.9">SPI_CLK</text>
<text x="56" y="42.8">DAC_CS</text>
</g>
<g font-size="1.4" fill="#006464">
<text x="105.4" y="32.5">AVDD</text>
<text x="70.9" y="37.6">~{CLR}</text>
<text x="70.9" y="40.1">~{LDAC}</text>
<text x="104.4" y="40.1">VOUTB</text>
<text x="104.6" y="37.6">VOUTA</text>
<text x="70.9" y="42.6">~{SYNC}</text>
<text x="70.9" y="45.2">DIN</text>
<text x="70.9" y="47.7">SCLK</text>
<text x="104.4" y="42.6">VOUTC</text>
<text x="104.4" y="45.2">VOUTD</text>
<text x="104.5" y="47.7">VOUTE</text>
<text x="70.9" y="50.3">VREFIN/VREFOUT</text>
<text x="104.4" y="52.8">VOUTG</text>
<text x="104.6" y="50.3">VOUTF</text>
<text x="104.4" y="55.3">VOUTH</text>
<text x="106.1" y="63">GND</text>
<text x="140.7" y="106.1">1_1</text>
<text x="262.6" y="103.6">1_1</text>
<text x="262.6" y="106.1">1_2</text>
<text x="140.7" y="108.7">1_2</text>
<text x="140.7" y="113.8">2_1</text>
<text x="262.6" y="111.2">2_1</text>
<text x="262.6" y="113.8">2_2</text>
<text x="140.7" y="116.3">2_2</text>
<text x="262.6" y="118.8">3_1</text>
<text x="140.7" y="121.4">3_1</text>
<text x="140.7" y="123.9">3_2</text>
<text x="262.6" y="121.4">3_2</text>
<text x="140.7" y="129">4_1</text>
<text x="140.7" y="131.5">4_2</text>
<text x="262.6" y="126.5">4_1</text>
<text x="262.6" y="129">4_2</text>
<text x="140.7" y="136.6">5_1</text>
<text x="140.7" y="139.2">5_2</text>
<text x="140.7" y="144.2">6_1</text>
<text x="140.7" y="146.8">6_2</text>
<text x="140.7" y="151.9">7_1</text>
<text x="140.7" y="154.4">7_2</text>
<text x="140.7" y="159.5">8_1</text>
<text x="140.7" y="162">8_2</text>
<text x="140.7" y="167.1">9_1</text>
<text x="140.7" y="169.6">9_2</text>
<text x="140.7" y="174.7">10_1</text>
<text x="140.7" y="177.3">10_2</text>
<text x="140.7" y="182.3">11_1</text>
<text x="140.7" y="184.9">11_2</text>
<text x="140.7" y="190">12_1</text>
<text x="140.7" y="192.5">12_2</text>
</g>
<g font-size="1.4" fill="#a90000">
<text x="112.4" y="31.5">3</text>
<text x="66.7" y="36.6">9</text>
<text x="66.7" y="39.1">1</text>
<text x="66.7" y="41.7">2</text>
<text x="111.9" y="39.1">13</text>
<text x="112.4" y="36.6">4</text>
<text x="112.4" y="41.7">5</text>
<text x="66.2" y="44.2">15</text>
<text x="66.2" y="46.7">16</text>
<text x="111.9" y="44.2">12</text>
<text x="112.4" y="46.7">6</text>
<text x="66.7" y="49.3">8</text>
<text x="111.9" y="49.3">11</text>
<text x="112.4" y="51.8">7</text>
<text x="111.9" y="54.4">10</text>
<text x="111.9" y="62">14</text>
<text x="135.7" y="105.2">1_1</text>
<text x="135.7" y="107.7">1_2</text>
<text x="257.6" y="102.6">1_1</text>
<text x="257.6" y="105.2">1_2</text>
<text x="135.7" y="112.8">2_1</text>
<text x="257.6" y="110.2">2_1</text>
<text x="257.6" y="112.8">2_2</text>
<text x="135.7" y="115.3">2_2</text>
<text x="257.6" y="117.9">3_1</text>
<text x="135.7" y="120.4">3_1</text>
<text x="135.7" y="122.9">3_2</text>
<text x="257.6" y="120.4">3_2</text>
<text x="257.6" y="125.5">4_1</text>
<text x="135.7" y="128">4_1</text>
<text x="135.7" y="130.6">4_2</text>
<text x="257.6" y="128">4_2</text>
<text x="135.7" y="135.6">5_1</text>
<text x="135.7" y="138.2">5_2</text>
<text x="135.7" y="143.3">6_1</text>
<text x="135.7" y="145.8">6_2</text>
<text x="135.7" y="150.9">7_1</text>
<text x="135.7" y="153.4">7_2</text>
<text x="135.7" y="158.5">8_1</text>
<text x="135.7" y="161">8_2</text>
<text x="135.7" y="166.1">9_1</text>
<text x="135.2" y="173.7">10_1</text>
<text x="135.7" y="168.7">9_2</text>
<text x="135.2" y="176.3">10_2</text>
<text x="135.2" y="181.4">11_1</text>
<text x="135.2" y="183.9">11_2</text>
<text x="135.2" y="189">12_1</text>
<text x="135.2" y="191.5">12_2</text>
</g>
</svg>
